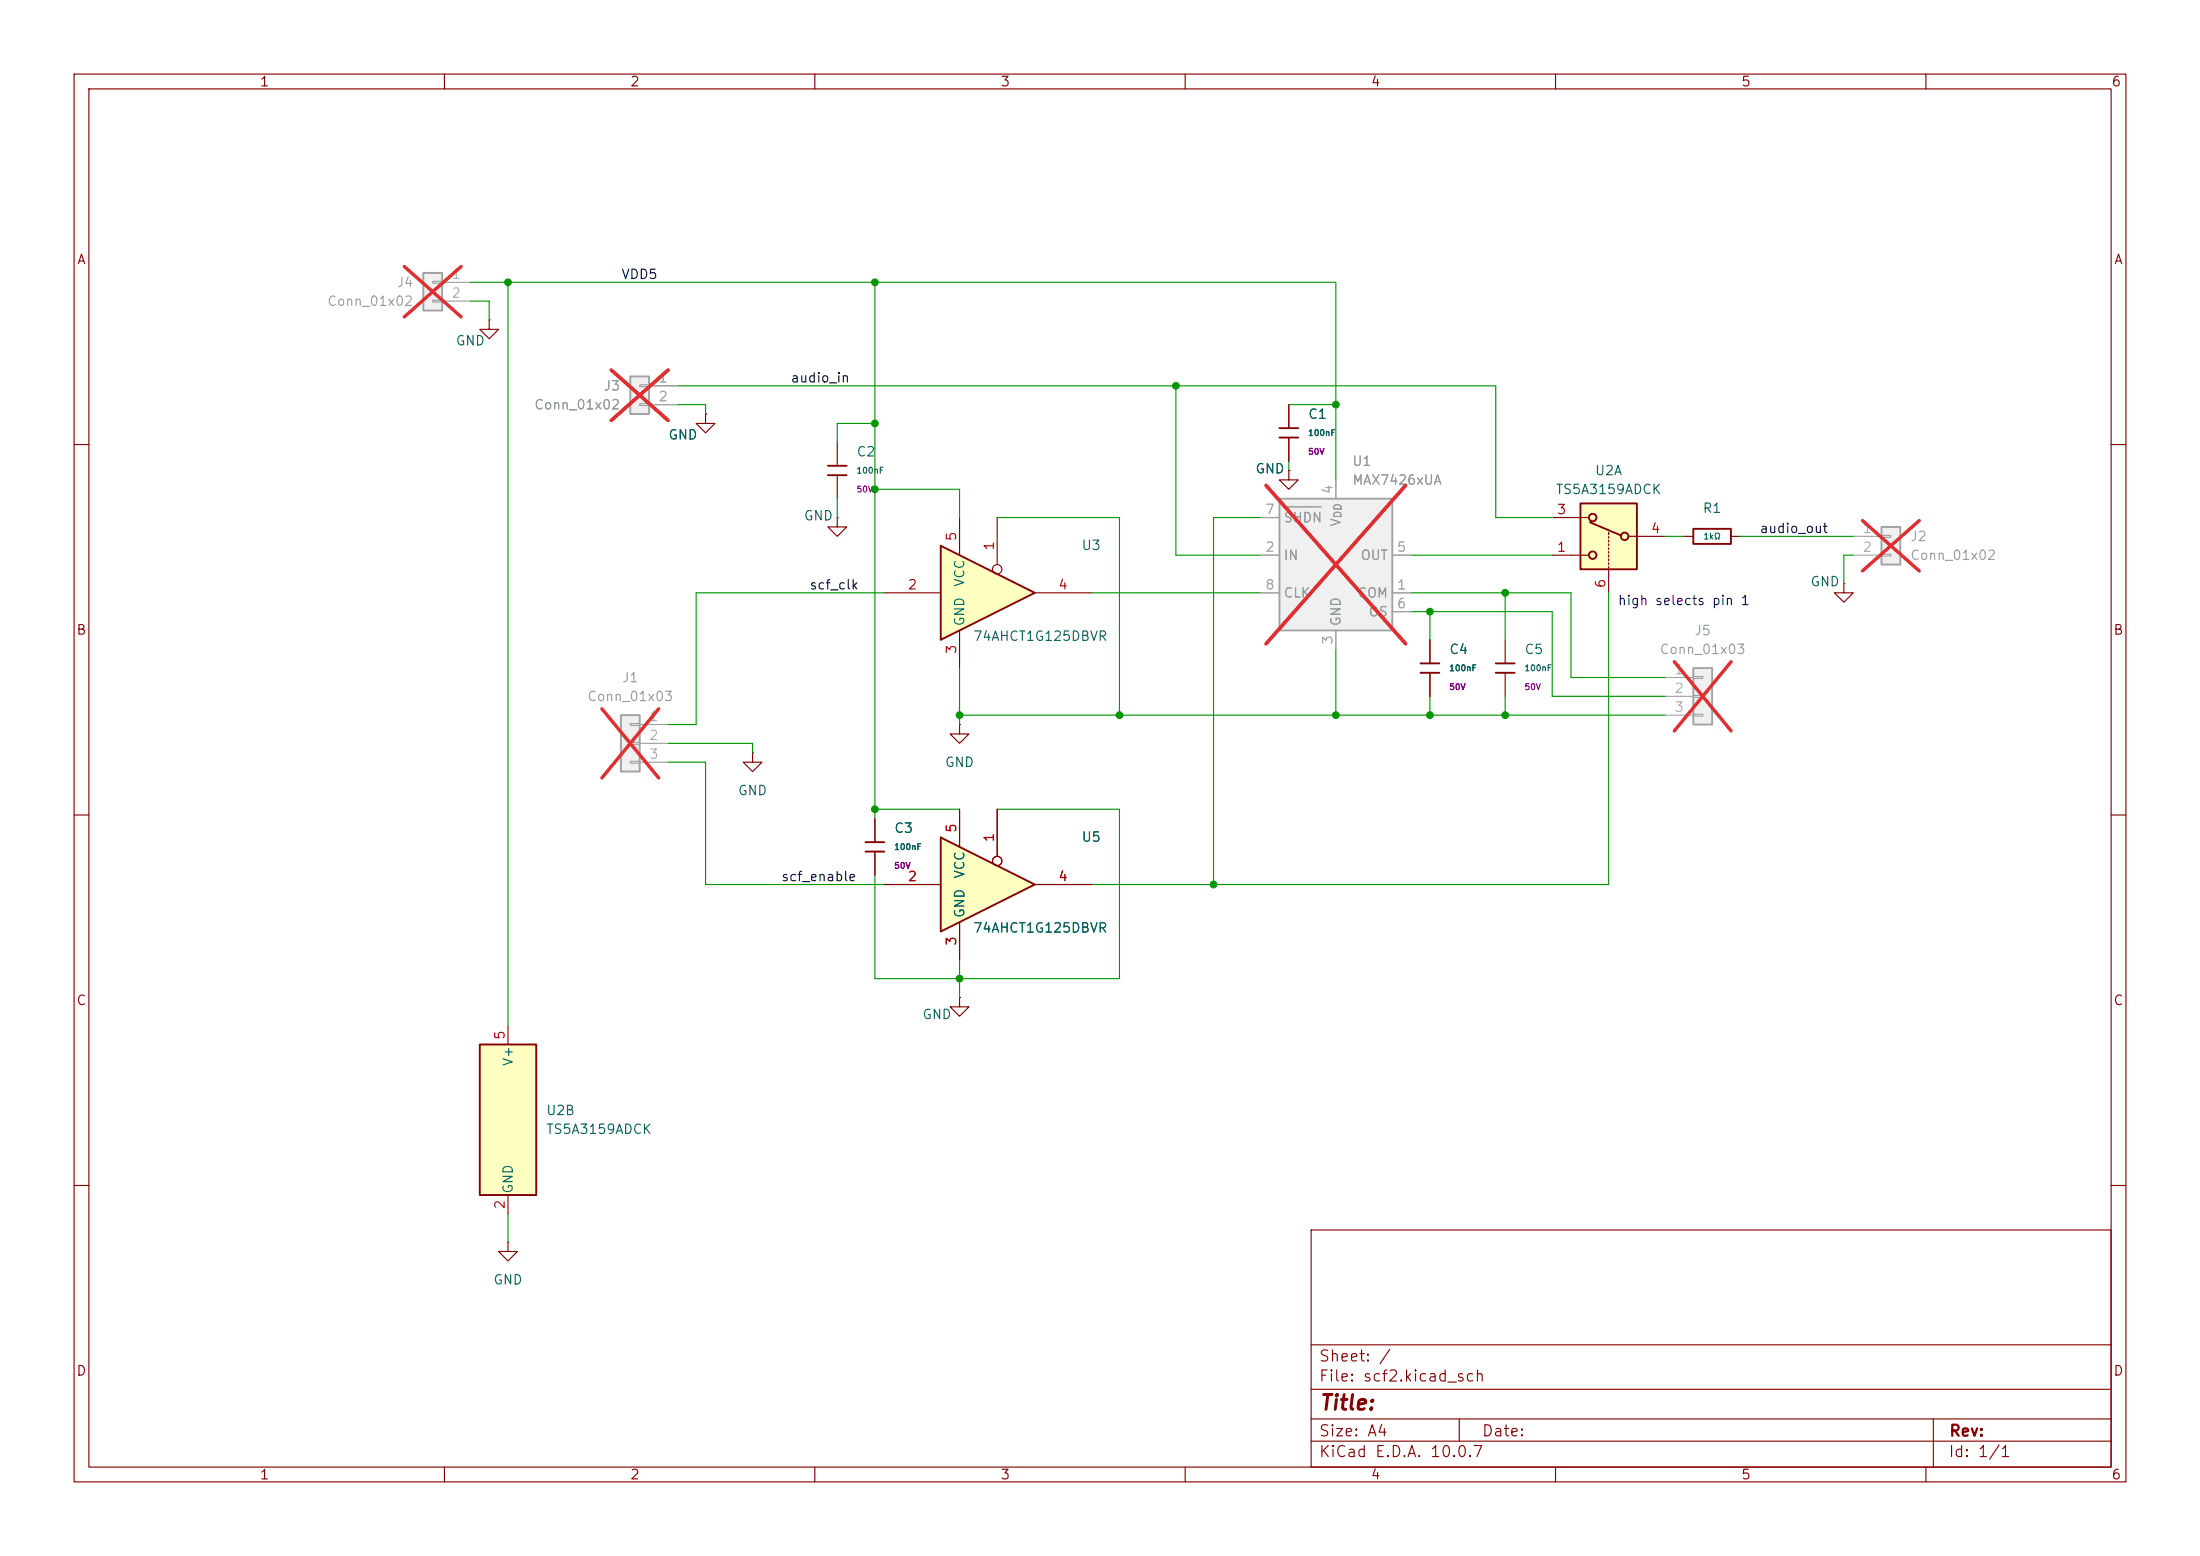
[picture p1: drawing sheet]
<svg xmlns="http://www.w3.org/2000/svg" width="297mm" height="210mm" viewBox="0 0 297 210" stroke-linecap="round" stroke-linejoin="round" font-family="sans-serif">
<g fill="none" stroke="#840000" stroke-width=".15">
<path d="M10 10h277v190h-277zM12 12h273v186h-273zM60 10v2M110 10v2M160 10v2M210 10v2M260 10v2M66 43.2v1.3h1.3l-1.3 1.2-1.2-1.2h1.2M66 43.2h.1M113 59.7v3.2M10 60h2M113 69.9v1.2h1.3l-1.3 1.3-1.2-1.3h1.2"/>
<path d="M113 69.9h.1M113 64.1v3.2M285 60h2M10 110h2M285 110h2M10 160h2M68.6 167.6v1.3h1.2l-1.2 1.3-1.3-1.3h1.3M68.6 167.6h.1M177 166h108v32h-108zM285 160h2M60 198v2M110 198v2"/>
<path d="M160 198v2M177 194.5h108M177 191.5h108M177 187.5h108M177 181.5h108M197 191.5v3M210 198v2M260 198v2M261 191.5v6.5"/>
</g>
<path d="M111.8 62.9h2.5M111.8 64.1h2.5" fill="none" stroke="#840000" stroke-width=".25"/>
<path d="M57.1 36.8h2.6v5.1h-2.6z" fill="#f0f0f0"/>
<path d="M57.1 36.8h2.6v5.1h-2.6z" fill="none" stroke="#a1a1a1" stroke-width=".25"/>
<path d="M58.4 38h1.3v.2h-1.3zM59.7 38.1h3.8M58.4 40.5h1.3v.3h-1.3zM59.7 40.6h3.8" fill="none" stroke="#a1a1a1" stroke-width=".15"/>
<path d="M54.6 36l7.7 6.8M62.3 36l-7.7 6.8" fill="none" stroke="#e12e31" stroke-width=".46"/>
<path d="M95.2 55.9v1.3h1.3l-1.3 1.2-1.2-1.2h1.2M95.2 55.9h.1" fill="none" stroke="#840000" stroke-width=".15"/>
<path d="M85.1 50.8h2.5v5.1h-2.5z" fill="#f0f0f0"/>
<path d="M85.1 50.8h2.5v5.1h-2.5z" fill="none" stroke="#a1a1a1" stroke-width=".25"/>
<path d="M86.4 51.9h1.2v.3h-1.2zM86.4 54.5h1.2v.2h-1.2zM87.6 52.1h3.8M87.6 54.6h3.8" fill="none" stroke="#a1a1a1" stroke-width=".15"/>
<path d="M82.5 49.9l7.7 6.8M90.2 49.9l-7.7 6.8" fill="none" stroke="#e12e31" stroke-width=".46"/>
<path d="M127 73.7l12.7 6.3-12.7 6.4z" fill="#ffffc2"/>
<path d="M127 73.7l12.7 6.3-12.7 6.4z" fill="none" stroke="#840000" stroke-width=".25"/>
<g fill="none" stroke="#840000" stroke-width=".15">
<path d="M129.5 69.9v5M134.6 69.9v6.3M119.4 80h7.6M129.5 85.1v5.1M139.7 80h7.6"/>
<circle cx="134.6" cy="76.8" r=".63"/>
</g>
<path d="M127 113l12.7 6.4-12.7 6.3z" fill="#ffffc2"/>
<path d="M116.8 113.7h2.6M116.8 114.9h2.6M127 113l12.7 6.4-12.7 6.3z" fill="none" stroke="#840000" stroke-width=".25"/>
<g fill="none" stroke="#840000" stroke-width=".15">
<path d="M129.5 97.8v1.3h1.3l-1.3 1.2-1.2-1.2h1.2M129.5 97.8h.1M118.1 110.5v3.2M118.1 114.9v3.2M119.4 119.4h7.6M129.5 109.2v5.1M134.6 109.2v6.4M139.7 119.4h7.6M129.5 134.6v1.3h1.3l-1.3 1.3-1.2-1.3h1.2M129.5 134.6h.1M129.5 124.5v5"/>
<circle cx="134.6" cy="116.2" r=".63"/>
</g>
<path d="M64.8 141h7.6v20.3h-7.6z" fill="#ffffc2"/>
<path d="M64.8 141h7.6v20.3h-7.6z" fill="none" stroke="#840000" stroke-width=".25"/>
<path d="M101.6 101.6v1.3h1.3l-1.3 1.2-1.3-1.2h1.3M101.6 101.6h.1M68.6 138.4v2.6M68.6 161.3v2.5" fill="none" stroke="#840000" stroke-width=".15"/>
<path d="M83.8 96.5h2.6v7.6h-2.6z" fill="#f0f0f0"/>
<path d="M83.8 96.5h2.6v7.6h-2.6z" fill="none" stroke="#a1a1a1" stroke-width=".25"/>
<path d="M85.1 97.7h1.3v.2h-1.3zM86.4 97.8h3.8M85.1 100.2h1.3v.3h-1.3zM85.1 102.7h1.3v.3h-1.3zM86.4 100.3h3.8M86.4 102.9h3.8" fill="none" stroke="#a1a1a1" stroke-width=".15"/>
<path d="M81.3 95.7l7.6 9.3M88.9 95.7l-7.6 9.3" fill="none" stroke="#e12e31" stroke-width=".46"/>
<path d="M172.7 67.3h15.3v17.8h-15.3z" fill="#f0f0f0"/>
<path d="M172.7 67.3h15.3v17.8h-15.3z" fill="none" stroke="#a1a1a1" stroke-width=".25"/>
<path d="M170.2 74.9h2.5M170.2 69.9h2.5M180.3 64.8v2.5M188 74.9h2.5M170.2 80h2.5M180.3 85.1v2.5M188 80h2.5M188 82.6h2.5" fill="none" stroke="#a1a1a1" stroke-width=".15"/>
<path d="M173.5 68.4h4.8" fill="none" stroke="#989898" stroke-width=".15"/>
<path d="M170.9 65.5l18.9 21.4M189.8 65.5l-18.9 21.4" fill="none" stroke="#e12e31" stroke-width=".46"/>
<path d="M172.7 57.8h2.6M172.7 59.1h2.6" fill="none" stroke="#840000" stroke-width=".25"/>
<path d="M174 54.6v3.2M174 59.1v3.1M174 63.5v1.3h1.3l-1.3 1.2-1.3-1.2h1.3M174 63.5h.1" fill="none" stroke="#840000" stroke-width=".15"/>
<path d="M254 71.1h2.5v5.1h-2.5z" fill="#f0f0f0"/>
<path d="M254 71.1h2.5v5.1h-2.5z" fill="none" stroke="#a1a1a1" stroke-width=".25"/>
<path d="M250.2 72.4h3.8M250.2 74.9h3.8M254 72.3h1.3v.2h-1.3zM254 74.8h1.3v.3h-1.3z" fill="none" stroke="#a1a1a1" stroke-width=".15"/>
<path d="M251.4 70.3l7.7 6.8M259.1 70.3l-7.7 6.8" fill="none" stroke="#e12e31" stroke-width=".46"/>
<path d="M227.3 72.4h1.3M233.7 72.4h1.2M248.9 78.7v1.3h1.3l-1.3 1.3-1.3-1.3h1.3M248.9 78.7h.1M193 86.4v3.1M193 90.8v3.2M203.2 86.4v3.1M203.2 90.8v3.2" fill="none" stroke="#840000" stroke-width=".15"/>
<path d="M228.6 71.4h5.1v2h-5.1zM191.8 89.5h2.5M191.8 90.8h2.5M201.9 89.5h2.6M201.9 90.8h2.6" fill="none" stroke="#840000" stroke-width=".25"/>
<path d="M213.4 67.9h7.6v8.9h-7.6z" fill="#ffffc2"/>
<g fill="none" stroke="#840000" stroke-width=".15">
<path d="M209.5 69.9h4.9M209.5 74.9h4.9M217.2 71.9v.2M217.2 72.4v.2M217.2 72.9v.3M217.2 73.4v.3M217.2 73.9v.3M217.2 74.4v.3M217.2 74.9v.3M217.2 75.4v.3M217.2 75.9v.3M217.2 76.5v.2"/>
<path d="M217.2 77v3M220 72.4h4.8"/>
</g>
<g fill="none" stroke="#840000" stroke-width=".25">
<path d="M213.4 67.9h7.6v8.9h-7.6zM214.6 70.5l4.2 1.8"/>
<circle cx="215" cy="69.9" r=".51"/>
<circle cx="215" cy="74.9" r=".51"/>
<circle cx="219.3" cy="72.4" r=".51"/>
</g>
<path d="M228.6 90.2h2.5v7.6h-2.5z" fill="#f0f0f0"/>
<path d="M228.6 90.2h2.5v7.6h-2.5z" fill="none" stroke="#a1a1a1" stroke-width=".25"/>
<g fill="none" stroke="#a1a1a1" stroke-width=".15">
<path d="M87.6 52.1h3.8M87.6 54.6h3.8M170.2 74.9h2.5M170.2 69.9h2.5M180.3 64.8v2.5M188 74.9h2.5M170.2 80h2.5M180.3 85.1v2.5M188 80h2.5M188 82.6h2.5M224.8 91.4h3.8M224.8 94h3.8"/>
<path d="M224.8 96.5h3.8M228.6 91.3h1.3v.3h-1.3zM228.6 93.9h1.3v.2h-1.3zM228.6 96.4h1.3v.2h-1.3z"/>
</g>
<path d="M82.5 49.9l7.7 6.8M90.2 49.9l-7.7 6.8M170.9 65.5l18.9 21.4M189.8 65.5l-18.9 21.4M226 89.3l7.7 9.3M233.7 89.3l-7.7 9.3" fill="none" stroke="#e12e31" stroke-width=".46"/>
<g fill="none" stroke="#009600" stroke-width=".15">
<path d="M63.5 38.1h116.8v26.7M68.6 38.1v100.3M118.1 38.1v72.4M63.5 40.6h2.5v2.6M91.4 52.1h110.5v17.8h7.6M91.4 54.6h3.8v1.3M118.1 57.2h-5.1v2.5M158.7 52.1v22.8h11.5M174 54.6h6.3M113 67.3v2.6M118.1 66h11.4v3.9M134.6 69.9h16.5v26.6"/>
<path d="M170.2 69.9h-6.4v49.5M174 62.2v1.3M190.5 74.9h19M224.8 72.4h2.5M234.9 72.4h15.3M250.2 74.9h-1.3v3.8M119.4 80h-25.4v17.8h-3.8M129.5 96.5h95.3M129.5 90.2v7.6M147.3 80h22.9M180.3 87.6v8.9M190.5 82.6h19v11.4h15.3"/>
<path d="M190.5 80h21.6v11.4h12.7M193 82.6v3.8M193 94v2.5M203.2 80v6.4M203.2 94v2.5M217.2 80v39.4h-69.9M90.2 102.9h5v16.5h24.2M90.2 100.3h11.4v1.3M118.1 109.2h11.4M134.6 109.2h16.5v22.9h-33v-14M129.5 129.5v5.1M68.6 163.8v3.8"/>
</g>
<g fill="none" stroke="#840000" stroke-width=".15">
<path d="M95.2 55.9h.1M174 54.6v3.2M174 59.1v3.1M174 63.5h.1M193 86.4v3.1M193 90.8v3.2M118.1 110.5v3.2M118.1 114.9v3.2M119.4 119.4h7.6M129.5 109.2v5.1M134.6 109.2v6.4M139.7 119.4h7.6"/>
<path d="M129.5 124.5v5"/>
<circle cx="134.6" cy="116.2" r=".63"/>
</g>
<path d="M173.5 68.4h4.8" fill="none" stroke="#989898" stroke-width=".15"/>
<g fill="#009600" stroke="#009600" stroke-width=".14">
<circle cx="158.7" cy="52.1" r=".46"/>
<circle cx="163.8" cy="119.4" r=".46"/>
<circle cx="193" cy="82.6" r=".46"/>
<circle cx="151.1" cy="96.5" r=".46"/>
<circle cx="129.5" cy="96.5" r=".46"/>
<circle cx="118.1" cy="109.2" r=".46"/>
<circle cx="118.1" cy="66" r=".46"/>
<circle cx="68.6" cy="38.1" r=".46"/>
<circle cx="118.1" cy="38.1" r=".46"/>
<circle cx="118.1" cy="57.2" r=".46"/>
<circle cx="129.5" cy="132.1" r=".46"/>
<circle cx="203.2" cy="80" r=".46"/>
<circle cx="193" cy="96.5" r=".46"/>
<circle cx="180.3" cy="96.5" r=".46"/>
<circle cx="203.2" cy="96.5" r=".46"/>
<circle cx="180.3" cy="54.6" r=".46"/>
</g>
<text font-size="2" fill="#840000" x="178" y="190.8">Title:</text>
<g font-size="1.5" fill="#840000">
<text x="178" y="184.1">Sheet: /</text>
<text x="178" y="186.8">File: scf2.kicad_sch</text>
<text x="178" y="197">KiCad E.D.A. 10.0.7</text>
<text x="178" y="194.2">Size: A4</text>
<text x="200" y="194.2">Date:</text>
<text x="263" y="197">Id: 1/1</text>
<text x="263" y="194.2">Rev:</text>
</g>
<g font-size="1.3" fill="#840000">
<text x="35" y="12">1</text>
<text x="85" y="12">2</text>
<text x="135" y="12">3</text>
<text x="185" y="12">4</text>
<text x="235" y="12">5</text>
<text x="285" y="12">6</text>
<text x="10.3" y="36">A</text>
<text x="285.3" y="36">A</text>
<text x="10.2" y="86">B</text>
<text x="285.2" y="86">B</text>
<text x="10.2" y="136">C</text>
<text x="285.2" y="136">C</text>
<text x="10.2" y="186">D</text>
<text x="285.2" y="186">D</text>
<text x="35" y="200">1</text>
<text x="85" y="200">2</text>
<text x="135" y="200">3</text>
<text x="185" y="200">4</text>
<text x="235" y="200">5</text>
<text x="285" y="200">6</text>
</g>
<g font-size="1.3" fill="#989898">
<text x="44.1" y="41.6">Conn_01x02</text>
<text x="53.5" y="39.1">J4</text>
<text x="81.4" y="53">J3</text>
<text x="72" y="55.6">Conn_01x02</text>
<text x="182.5" y="63.2">U1</text>
<text x="182.5" y="65.7">MAX7426xUA</text>
<text x="173.2" y="70.8">SHDN</text>
<text x="181.3" y="71.2" transform="rotate(-90 181.3 71.2)">V</text>
<text x="173.2" y="75.9">IN</text>
<text x="183.6" y="75.9">OUT</text>
<text x="257.8" y="73.4">J2</text>
<text x="257.8" y="75.9">Conn_01x02</text>
<text x="173.2" y="81">CLK</text>
<text x="183.2" y="81">COM</text>
<text x="184.7" y="83.5">OS</text>
<text x="181.3" y="84.6" transform="rotate(-90 181.3 84.6)">GND</text>
<text x="224" y="88.6">Conn_01x03</text>
<text x="228.7" y="86.1">J5</text>
<text x="79.2" y="94.9">Conn_01x03</text>
<text x="83.9" y="92.4">J1</text>
</g>
<g font-size="1.3" fill="#aaa">
<text x="60.9" y="38">1</text>
<text x="60.9" y="40.5">2</text>
<text x="88.8" y="51.9">1</text>
<text x="88.8" y="54.5">2</text>
<text x="170.7" y="69.7">7</text>
<text x="180.2" y="66.8" transform="rotate(-90 180.2 66.8)">4</text>
<text x="170.7" y="74.8">2</text>
<text x="188.5" y="74.8">5</text>
<text x="251.4" y="72.3">1</text>
<text x="251.4" y="74.8">2</text>
<text x="170.7" y="79.9">8</text>
<text x="188.5" y="79.9">1</text>
<text x="188.5" y="82.4">6</text>
<text x="180.2" y="87.1" transform="rotate(-90 180.2 87.1)">3</text>
<text x="226" y="91.3">1</text>
<text x="226" y="93.8">2</text>
<text x="87.5" y="97.7">1</text>
<text x="87.5" y="100.2">2</text>
<text x="226" y="96.4">3</text>
<text x="87.5" y="102.7">3</text>
</g>
<g font-size="1.3" fill="#0f0f0f">
<text x="83.8" y="38">VDD5</text>
<text x="106.7" y="51.9">audio_in</text>
<text x="237.5" y="72.3">audio_out</text>
<text x="109.2" y="79.9">scf_clk</text>
<text x="105.4" y="119.3">scf_enable</text>
</g>
<g font-size="1.3" fill="#006464">
<text x="61.4" y="46.9">GND</text>
<text x="90.1" y="59.6">GND</text>
<text x="176.5" y="56.8">C1</text>
<text x="115.6" y="61.9">C2</text>
<text x="169.4" y="64.2">GND</text>
<text x="215.2" y="64.5">U2A</text>
<text x="108.4" y="70.6">GND</text>
<text x="209.9" y="67">TS5A3159ADCK</text>
<text x="229.8" y="69.5">R1</text>
<text x="145.9" y="74.6">U3</text>
<text x="130.5" y="79.3" transform="rotate(-90 130.5 79.3)">VCC</text>
<text x="244.3" y="79.4">GND</text>
<text x="130.5" y="84.6" transform="rotate(-90 130.5 84.6)">GND</text>
<text x="131.3" y="86.8">74AHCT1G125DBVR</text>
<text x="195.6" y="88.6">C4</text>
<text x="205.7" y="88.6">C5</text>
<text x="99.5" y="107.6">GND</text>
<text x="127.5" y="103.8">GND</text>
<text x="120.6" y="112.7">C3</text>
<text x="145.9" y="113.9">U5</text>
<text x="130.5" y="118.7" transform="rotate(-90 130.5 118.7)">VCC</text>
<text x="130.5" y="124" transform="rotate(-90 130.5 124)">GND</text>
<text x="131.3" y="126.2">74AHCT1G125DBVR</text>
<text x="124.4" y="137.9">GND</text>
<text x="69.5" y="144" transform="rotate(-90 69.5 144)">V+</text>
<text x="73.6" y="150.8">U2B</text>
<text x="73.6" y="153.4">TS5A3159ADCK</text>
<text x="69.5" y="161.2" transform="rotate(-90 69.5 161.2)">GND</text>
<text x="66.5" y="173.7">GND</text>
</g>
<g font-size="1.3" fill="#a90000">
<text x="210.1" y="69.7">3</text>
<text x="129.4" y="73.1" transform="rotate(-90 129.4 73.1)">5</text>
<text x="134.5" y="74.4" transform="rotate(-90 134.5 74.4)">1</text>
<text x="210.1" y="74.8">1</text>
<text x="222.8" y="72.3">4</text>
<text x="122.5" y="79.9">2</text>
<text x="142.8" y="79.9">4</text>
<text x="217" y="79.5" transform="rotate(-90 217 79.5)">6</text>
<text x="129.4" y="88.4" transform="rotate(-90 129.4 88.4)">3</text>
<text x="129.4" y="112.5" transform="rotate(-90 129.4 112.5)">5</text>
<text x="134.5" y="113.8" transform="rotate(-90 134.5 113.8)">1</text>
<text x="122.5" y="119.2">2</text>
<text x="142.8" y="119.2">4</text>
<text x="129.4" y="127.7" transform="rotate(-90 129.4 127.7)">3</text>
<text x="68.4" y="140.4" transform="rotate(-90 68.4 140.4)">5</text>
<text x="68.4" y="163.3" transform="rotate(-90 68.4 163.3)">2</text>
</g>
<text font-size="1.3" fill="#0000c2" x="218.3" y="82">high selects pin 1</text>
<text font-size="1" fill="#989898" x="181.4" y="70.1" transform="rotate(-90 181.4 70.1)">DD</text>
<g font-size=".8" fill="#006464">
<text x="176.5" y="59">100nF</text>
<text x="115.6" y="64.1">100nF</text>
<text x="229.9" y="73">1kΩ</text>
<text x="195.6" y="90.8">100nF</text>
<text x="205.7" y="90.8">100nF</text>
<text x="120.6" y="114.9">100nF</text>
</g>
<g font-size=".8" fill="#840084">
<text x="176.5" y="61.6">50V</text>
<text x="115.6" y="66.6">50V</text>
<text x="195.6" y="93.3">50V</text>
<text x="205.7" y="93.3">50V</text>
<text x="120.6" y="117.4">50V</text>
</g>
</svg>
